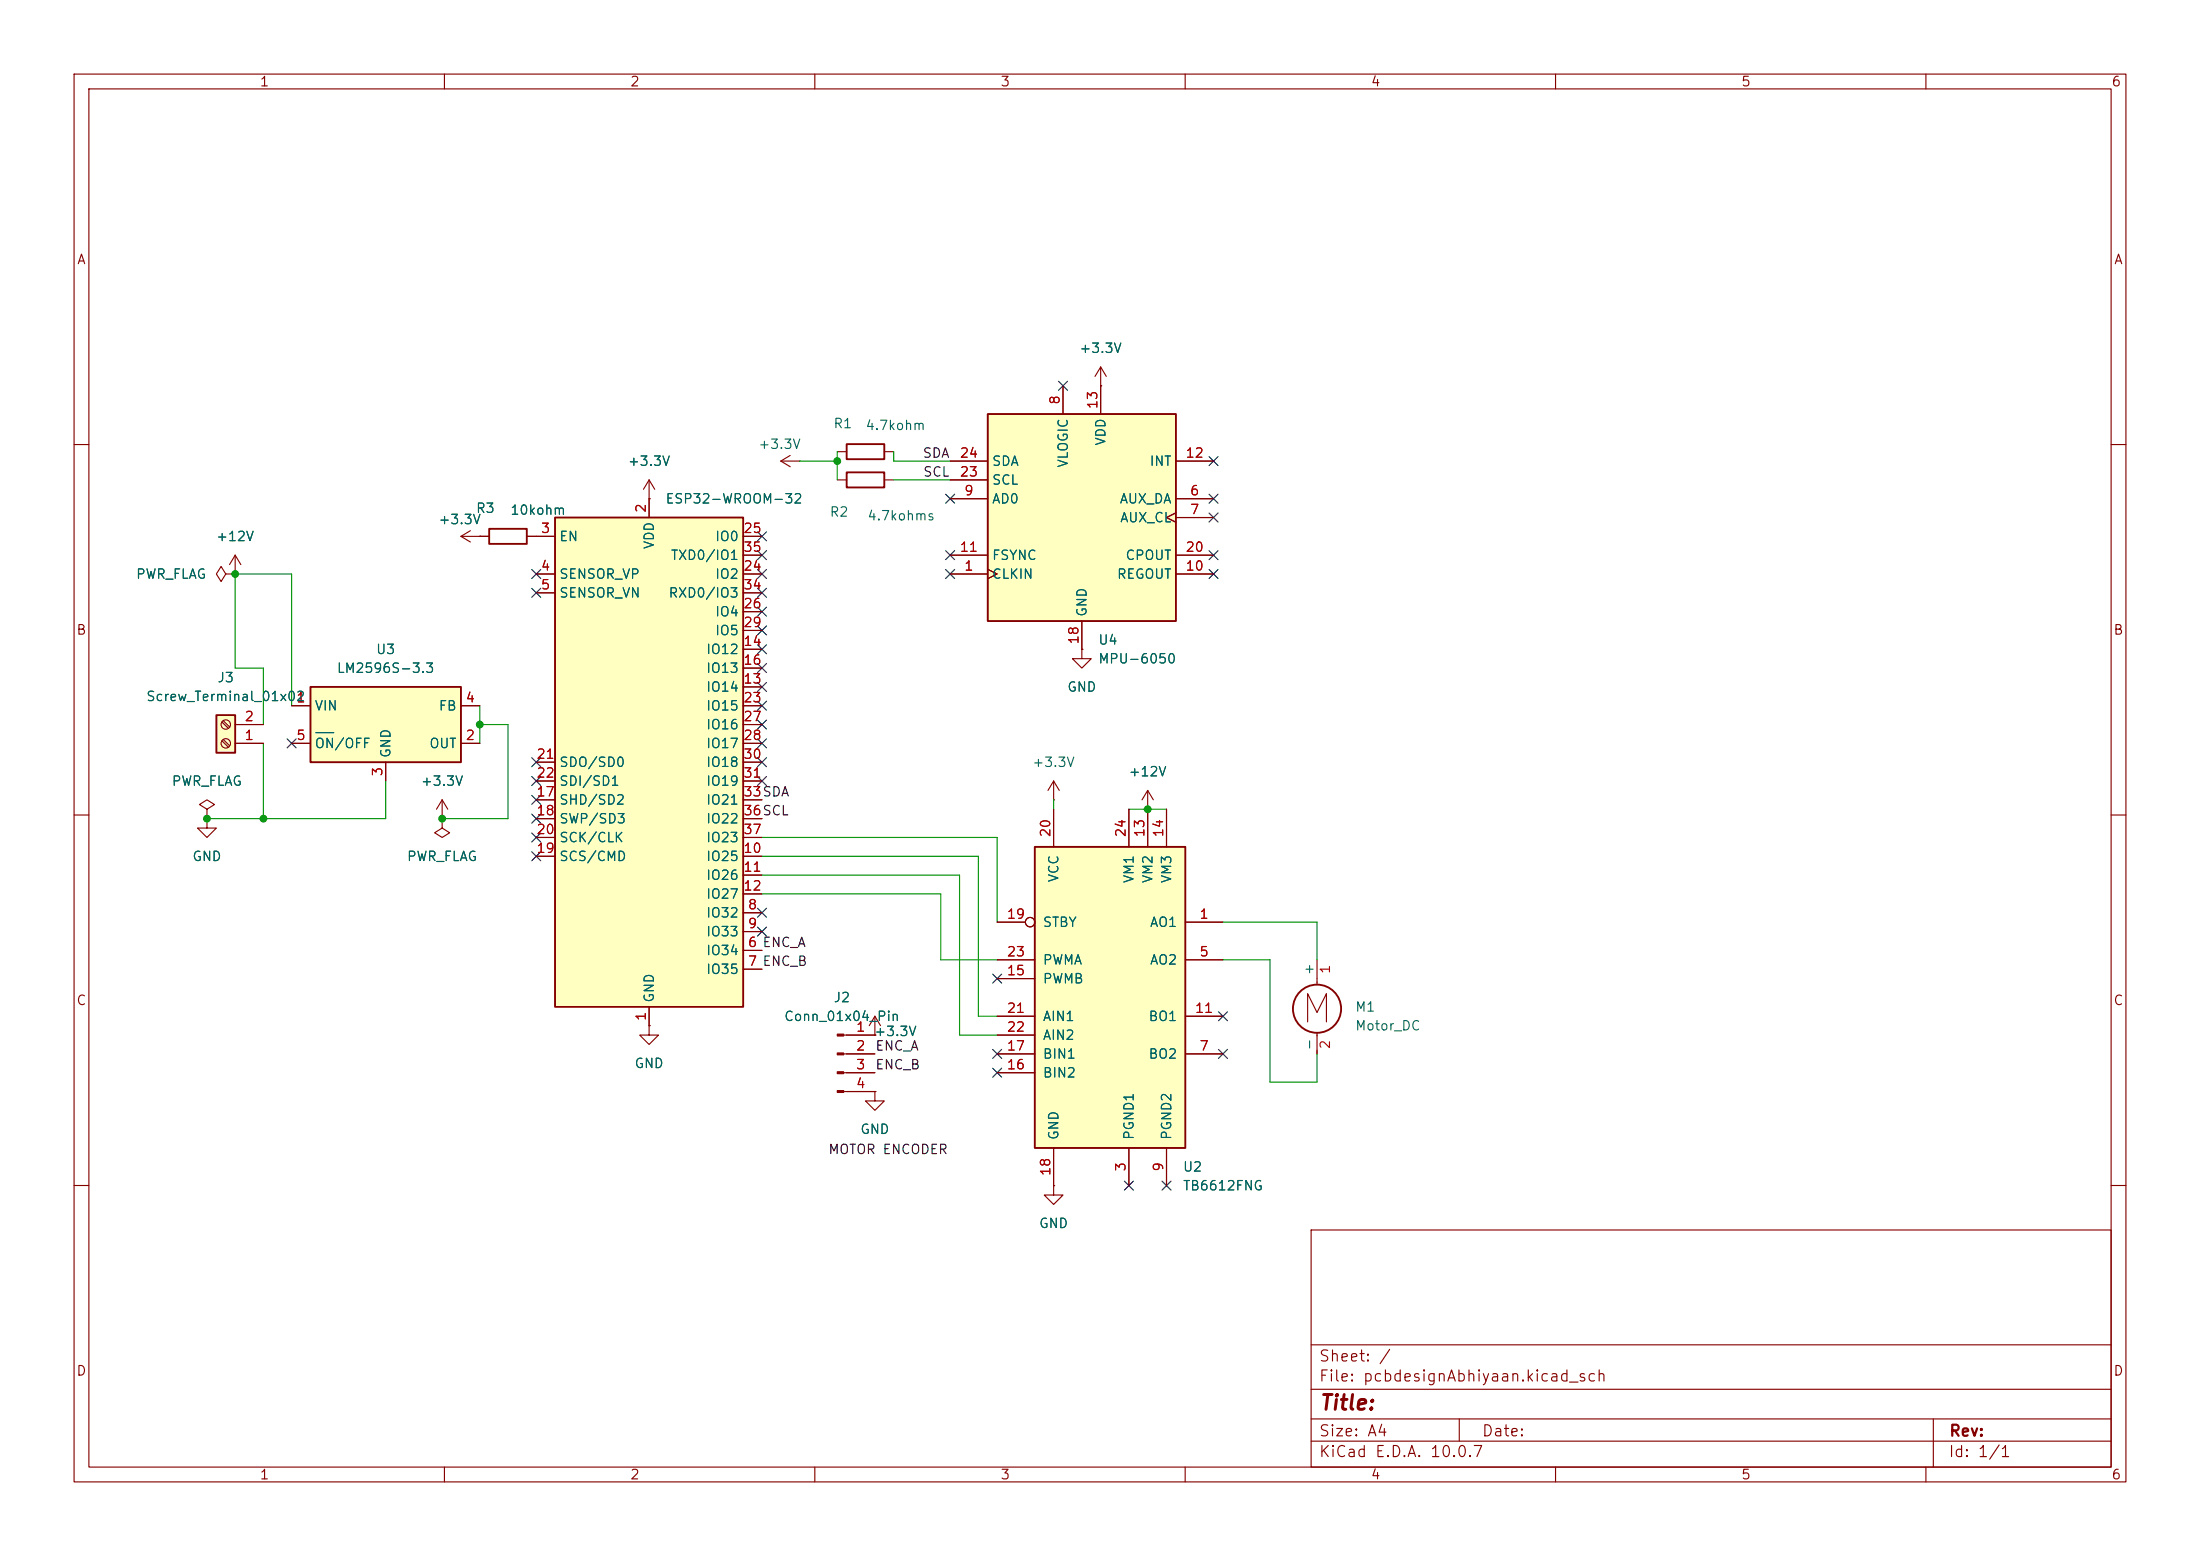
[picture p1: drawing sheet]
<svg xmlns="http://www.w3.org/2000/svg" width="297mm" height="210mm" viewBox="0 0 297 210" stroke-linecap="round" stroke-linejoin="round" font-family="sans-serif">
<g fill="none" stroke="#840000" stroke-width=".15">
<path d="M10 10h277v190h-277zM12 12h273v186h-273zM60 10v2M110 10v2M160 10v2M210 10v2M260 10v2M10 60h2M285 60h2M10 110h2M27.9 109.2l1.1-.6-1.1-.6-1 .6 1 .6v1.3M27.9 110.5h.1"/>
<path d="M285 110h2M10 160h2M177 166h108v32h-108zM285 160h2M60 198v2M110 198v2M160 198v2M177 194.5h108M177 191.5h108M177 187.5h108M177 181.5h108M197 191.5v3"/>
<path d="M210 198v2M260 198v2M261 191.5v6.5"/>
</g>
<path d="M133.3 55.9h25.4v27.9h-25.4z" fill="#ffffc2"/>
<path d="M133.3 55.9h25.4v27.9h-25.4z" fill="none" stroke="#840000" stroke-width=".25"/>
<g fill="none" stroke="#840000" stroke-width=".15">
<path d="M143.5 52.1v3.8M148.6 52.1v3.8M105.4 62.2h2.5M105.4 62.2l1.3 .8M106.7 61.5l-1.3 .7M107.9 62.2h.1M128.3 77.5h5M128.3 67.3h5M128.3 74.9h5M128.3 62.2h5M128.3 64.8h5M133.3 76.8l1.3 .7-1.3 .6"/>
<path d="M158.7 69.2l-1.2 .7 1.2 .6M158.7 77.5h5.1M158.7 67.3h5.1M158.7 69.9h5.1M158.7 74.9h5.1M158.7 62.2h5.1M146 83.8v3.8"/>
</g>
<path d="M29.2 96.5h2.5v5.1h-2.5z" fill="#ffffc2"/>
<g fill="none" stroke="#840000" stroke-width=".25">
<path d="M29.2 96.5h2.5v5.1h-2.5z"/>
<circle cx="177.8" cy="136.1" r="3.3"/>
</g>
<g fill="none" stroke="#840000" stroke-width=".15">
<path d="M30.5 77.5l-.7-1-.6 1 .6 1 .7-1h1.2M31.7 77.5h.1M31.7 74.9l-.7 1.3M31.7 74.9l.8 1.3M31.7 74.9v2.6M62.2 72.4l1.3 .8M62.2 72.4h2.6M63.5 71.6l-1.3 .8M64.8 72.4h.1M30 100l.8 .8M30 97.5l.8 .8M30.1 99.8l.9 .9"/>
<path d="M30.1 97.3l.9 .8M31.7 97.8h3.9M27.9 110.5v1.3h1.3l-1.3 1.2-1.2-1.2h1.2M27.9 110.5h.1M31.7 100.3h3.9M59.7 110.5v1.3l1 .6-1 .6-1-.6 1-.6M59.7 110.5h.1M59.7 108l-.8 1.2M59.7 108l.8 1.2M59.7 108v2.5M176.5 137.9v-3.8l1.3 2.6 1.3-2.6v3.8M177.8 129.5v3.4"/>
<path d="M177.8 139.4v2.8"/>
<circle cx="30.5" cy="97.8" r=".63"/>
<circle cx="30.5" cy="100.3" r=".63"/>
</g>
<path d="M41.9 92.7h20.3v10.2h-20.3z" fill="#ffffc2"/>
<path d="M114.3 59.9h5.1v2.1h-5.1zM66 71.4h5.1v2h-5.1zM114.3 63.8h5.1v2h-5.1zM41.9 92.7h20.3v10.2h-20.3z" fill="none" stroke="#840000" stroke-width=".25"/>
<g fill="none" stroke="#840000" stroke-width=".15">
<path d="M148.6 52.1h.1M148.6 49.5l-.8 1.3M148.6 49.5l.8 1.3M148.6 49.5v2.6M64.8 72.4h1.2M71.1 72.4h1.3M113 64.8h1.3M113 61h1.3M119.4 64.8h1.2M119.4 61h1.2M39.4 95.3h2.5M62.2 95.3h2.6"/>
<path d="M39.4 100.3h2.5M52.1 102.9v2.5M62.2 100.3h2.6M154.9 109.2h.1M154.9 106.7l-.7 1.3M154.9 106.7l.8 1.3M154.9 106.7v2.5M142.2 160v1.3h1.3l-1.3 1.3-1.2-1.3h1.2M142.2 160h.1"/>
</g>
<path d="M42.6 98.9h2.5" fill="none" stroke="#006464" stroke-width=".15"/>
<path d="M139.7 114.3h20.3v40.6h-20.3z" fill="#ffffc2"/>
<path d="M139.7 114.3h20.3v40.6h-20.3z" fill="none" stroke="#840000" stroke-width=".25"/>
<g fill="none" stroke="#840000" stroke-width=".15">
<path d="M87.6 67.3h.1M87.6 64.8l-.7 1.2M87.6 64.8l.8 1.2M87.6 64.8v2.5M146 87.6v1.3h1.3l-1.3 1.3-1.2-1.3h1.2M146 87.6h.1M142.2 108h.1M142.2 105.4v2.6M142.2 109.2v5.1M142.2 105.4l-.7 1.3M142.2 105.4l.8 1.3M152.4 109.2v5.1"/>
<path d="M154.9 109.2v5.1M157.5 109.2v5.1M87.6 138.4v1.3h1.3l-1.3 1.3-1.2-1.3h1.2M87.6 138.4h.1M118.1 139.7h.1M118.1 137.2l-.8 1.2M118.1 137.2l.8 1.2M118.1 137.2v2.5M134.6 124.5h3.8M134.6 129.5h5.1M134.6 137.2h5.1M134.6 132.1h5.1"/>
<path d="M134.6 139.7h5.1M160 124.5h5.1M160 129.5h5.1M160 137.2h5.1M118.1 147.3v1.3h1.3l-1.3 1.3-1.3-1.3h1.3M118.1 147.3h.1M134.6 142.2h5.1M134.6 144.8h5.1M142.2 154.9v5.1M152.4 154.9v5.1M157.5 154.9v5.1M160 142.2h5.1"/>
<circle cx="139.1" cy="124.5" r=".63"/>
</g>
<path d="M74.9 69.9h25.4v66h-25.4z" fill="#ffffc2"/>
<path d="M74.9 69.9h25.4v66h-25.4z" fill="none" stroke="#840000" stroke-width=".25"/>
<g fill="none" stroke="#840000" stroke-width=".15">
<path d="M143.5 52.1v3.8M148.6 52.1h.1M148.6 52.1v3.8M31.7 77.5h.1M64.8 72.4h.1M64.8 72.4h1.2M71.1 72.4h3.8M72.4 77.5h2.5M87.6 67.3h.1M87.6 67.3v2.6M100.3 72.4h2.6M100.3 77.5h2.6"/>
<path d="M100.3 74.9h2.6M128.3 77.5h5M128.3 74.9h5M128.3 67.3h5M128.3 62.2h5M128.3 64.8h5M133.3 76.8l1.3 .7-1.3 .6M158.7 69.2l-1.2 .7 1.2 .6M158.7 77.5h5.1M158.7 74.9h5.1M158.7 67.3h5.1M158.7 69.9h5.1"/>
<path d="M158.7 62.2h5.1M31.7 97.8h3.9M39.4 95.3h2.5M62.2 95.3h2.6M72.4 80h2.5M100.3 80h2.6M100.3 92.7h2.6M100.3 87.6h2.6M100.3 90.2h2.6M100.3 95.3h2.6M100.3 82.6h2.6M100.3 97.8h2.6"/>
<path d="M100.3 85.1h2.6M146 87.6h.1M146 83.8v3.8M27.9 110.5h.1M31.7 100.3h3.9M39.4 100.3h2.5M52.1 102.9v2.5M59.7 110.5h.1M62.2 100.3h2.6M72.4 115.6h2.5M72.4 108h2.5M72.4 110.5h2.5"/>
<path d="M72.4 113h2.5M72.4 102.9h2.5M72.4 105.4h2.5M100.3 115.6h2.6M100.3 118.1h2.6M100.3 108h2.6M100.3 110.5h2.6M100.3 113h2.6M100.3 102.9h2.6M100.3 105.4h2.6M100.3 100.3h2.6M142.2 109.2v5.1"/>
<path d="M152.4 109.2v5.1M154.9 109.2h.1M154.9 109.2v5.1M157.5 109.2v5.1M87.6 138.4h.1M87.6 135.9v2.5M100.3 128.3h2.6M100.3 130.8h2.6M100.3 123.2h2.6M100.3 125.7h2.6M100.3 120.7h2.6M113.9 139.7h4.2"/>
<path d="M118.1 139.7h.1M134.6 139.7h5.1M134.6 124.5h3.8M134.6 129.5h5.1M134.6 137.2h5.1M134.6 132.1h5.1M160 124.5h5.1M160 129.5h5.1M160 137.2h5.1M113.9 142.2h4.2M113.9 144.8h4.2M113.9 147.3h4.2"/>
<path d="M118.1 147.3h.1M134.6 142.2h5.1M134.6 144.8h5.1M142.2 154.9v5.1M152.4 154.9v5.1M157.5 154.9v5.1M160 142.2h5.1M142.2 160h.1"/>
<circle cx="139.1" cy="124.5" r=".63"/>
</g>
<g fill="#840000" stroke="#840000" stroke-width=".15">
<path d="M113 139.6h.9v.2h-.9z"/>
<path d="M113 142.1h.9v.3h-.9z"/>
<path d="M113 144.7h.9v.2h-.9z"/>
<path d="M113 147.2h.9v.2h-.9z"/>
</g>
<g fill="none" stroke="#009600" stroke-width=".15">
<path d="M107.9 62.2h5.1M113 61v3.8M120.6 61v1.2h7.7M120.6 64.8h7.7M39.4 95.3v-17.8h-7.7v12.7h3.9v7.6M64.8 97.8h3.8v12.7h-8.9M64.8 95.3v5M35.6 100.3v10.2M52.1 105.4v5.1h-24.2M102.9 118.1h26.6v21.6h5.1M102.9 115.6h29.2v21.6h2.5M102.9 113h31.7v11.5"/>
<path d="M142.2 108v1.2M152.4 109.2h5.1M102.9 120.7h24.1v8.8h7.6M165.1 129.5h6.3v16.6h6.4v-3.9M165.1 124.5h12.7v5"/>
</g>
<g fill="none" stroke="#000084" stroke-width=".15">
<path d="M142.9 51.5l1.2 1.2M144.1 51.5l-1.2 1.2M71.8 76.9l1.2 1.2M71.8 79.4l1.2 1.2M73 76.9l-1.2 1.2M73 79.4l-1.2 1.2M102.3 79.4l1.2 1.2M102.3 74.3l1.2 1.2M102.3 76.9l1.2 1.2M102.3 71.8l1.2 1.2M103.5 71.8l-1.2 1.2M103.5 76.9l-1.2 1.2"/>
<path d="M103.5 74.3l-1.2 1.2M103.5 79.4l-1.2 1.2M127.7 76.9l1.2 1.2M127.7 66.7l1.2 1.2M127.7 74.3l1.2 1.2M128.9 66.7l-1.2 1.2M128.9 76.9l-1.2 1.2M128.9 74.3l-1.2 1.2M163.2 61.6l1.2 1.2M163.2 66.7l1.2 1.2M163.2 76.9l1.2 1.2M163.2 69.2l1.2 1.3"/>
<path d="M163.2 74.3l1.2 1.2M164.4 61.6l-1.2 1.2M164.4 66.7l-1.2 1.2M164.4 76.9l-1.2 1.2M164.4 69.2l-1.2 1.3M164.4 74.3l-1.2 1.2M38.8 99.7l1.2 1.2M40 99.7l-1.2 1.2M102.3 92.1l1.2 1.2M102.3 89.6l1.2 1.2M102.3 97.2l1.2 1.2M102.3 99.7l1.2 1.2"/>
<path d="M102.3 87l1.2 1.2M102.3 81.9l1.2 1.3M102.3 84.5l1.2 1.2M102.3 94.6l1.2 1.3M103.5 92.1l-1.2 1.2M103.5 99.7l-1.2 1.2M103.5 89.6l-1.2 1.2M103.5 97.2l-1.2 1.2M103.5 84.5l-1.2 1.2M103.5 81.9l-1.2 1.3M103.5 87l-1.2 1.2M103.5 94.6l-1.2 1.3"/>
<path d="M71.8 102.3l1.2 1.2M71.8 109.9l1.2 1.2M71.8 115l1.2 1.2M71.8 107.3l1.2 1.3M71.8 104.8l1.2 1.2M71.8 112.4l1.2 1.2M73 102.3l-1.2 1.2M73 109.9l-1.2 1.2M73 115l-1.2 1.2M73 107.3l-1.2 1.3M73 104.8l-1.2 1.2M73 112.4l-1.2 1.2"/>
<path d="M102.3 102.3l1.2 1.2M102.3 104.8l1.2 1.2M103.5 102.3l-1.2 1.2M103.5 104.8l-1.2 1.2M102.3 125.1l1.2 1.2M102.3 122.6l1.2 1.2M103.5 125.1l-1.2 1.2M103.5 122.6l-1.2 1.2M134 131.5l1.2 1.2M135.2 131.5l-1.2 1.2M164.5 136.6l1.2 1.2M165.7 136.6l-1.2 1.2"/>
<path d="M134 144.2l1.2 1.2M134 141.6l1.2 1.2M135.2 144.2l-1.2 1.2M135.2 141.6l-1.2 1.2M151.8 159.4l1.2 1.2M153 159.4l-1.2 1.2M156.9 159.4l1.2 1.2M158.1 159.4l-1.2 1.2M164.5 141.6l1.2 1.2M165.7 141.6l-1.2 1.2"/>
</g>
<path d="M42.6 98.9h2.5" fill="none" stroke="#006464" stroke-width=".15"/>
<g fill="#009600" stroke="#009600" stroke-width=".14">
<circle cx="64.8" cy="97.8" r=".46"/>
<circle cx="59.7" cy="110.5" r=".46"/>
<circle cx="35.6" cy="110.5" r=".46"/>
<circle cx="27.9" cy="110.5" r=".46"/>
<circle cx="31.7" cy="77.5" r=".46"/>
<circle cx="113" cy="62.2" r=".46"/>
<circle cx="154.9" cy="109.2" r=".46"/>
</g>
<text font-size="2" fill="#840000" x="178" y="190.8">Title:</text>
<g font-size="1.5" fill="#840000">
<text x="178" y="184.1">Sheet: /</text>
<text x="178" y="186.8">File: pcbdesignAbhiyaan.kicad_sch</text>
<text x="178" y="197">KiCad E.D.A. 10.0.7</text>
<text x="178" y="194.2">Size: A4</text>
<text x="200" y="194.2">Date:</text>
<text x="263" y="197">Id: 1/1</text>
<text x="263" y="194.2">Rev:</text>
</g>
<g font-size="1.3" fill="#840000">
<text x="35" y="12">1</text>
<text x="85" y="12">2</text>
<text x="135" y="12">3</text>
<text x="185" y="12">4</text>
<text x="235" y="12">5</text>
<text x="285" y="12">6</text>
<text x="10.3" y="36">A</text>
<text x="285.3" y="36">A</text>
<text x="10.2" y="86">B</text>
<text x="285.2" y="86">B</text>
<text x="10.2" y="136">C</text>
<text x="285.2" y="136">C</text>
<text x="10.2" y="186">D</text>
<text x="285.2" y="186">D</text>
<text x="35" y="200">1</text>
<text x="85" y="200">2</text>
<text x="135" y="200">3</text>
<text x="185" y="200">4</text>
<text x="235" y="200">5</text>
<text x="285" y="200">6</text>
</g>
<g font-size="1.3" fill="#006464">
<text x="145.6" y="48">+3.3V</text>
<text x="112.4" y="58.1">R1</text>
<text x="116.8" y="58.4">4.7kohm</text>
<text x="84.7" y="63.2">+3.3V</text>
<text x="102.3" y="60.9">+3.3V</text>
<text x="133.8" y="65.7">SCL</text>
<text x="133.8" y="63.2">SDA</text>
<text x="144.5" y="63.2" transform="rotate(-90 144.5 63.2)">VLOGIC</text>
<text x="149.6" y="60.2" transform="rotate(-90 149.6 60.2)">VDD</text>
<text x="155.1" y="63.2">INT</text>
<text x="59.1" y="71.1">+3.3V</text>
<text x="64.2" y="69.5">R3</text>
<text x="68.8" y="69.8">10kohm</text>
<text x="89.8" y="68.3">ESP32-WROOM-32</text>
<text x="111.9" y="70.1">R2</text>
<text x="117" y="70.6">4.7kohms</text>
<text x="133.8" y="68.3">AD0</text>
<text x="151.1" y="68.3">AUX_DA</text>
<text x="151.1" y="70.8">AUX_CL</text>
<text x="29.1" y="73.4">+12V</text>
<text x="75.4" y="73.4">EN</text>
<text x="88.6" y="74.2" transform="rotate(-90 88.6 74.2)">VDD</text>
<text x="90.5" y="75.9">TXD0/IO1</text>
<text x="96.5" y="73.4">IO0</text>
<text x="133.8" y="75.9">FSYNC</text>
<text x="151.8" y="75.9">CPOUT</text>
<text x="18.3" y="78.4">PWR_FLAG</text>
<text x="75.4" y="78.4">SENSOR_VP</text>
<text x="75.4" y="81">SENSOR_VN</text>
<text x="90.2" y="81">RXD0/IO3</text>
<text x="96.5" y="78.4">IO2</text>
<text x="96.5" y="83.5">IO4</text>
<text x="133.8" y="78.4">CLKIN</text>
<text x="147" y="83.3" transform="rotate(-90 147 83.3)">GND</text>
<text x="150.7" y="78.4">REGOUT</text>
<text x="50.7" y="88.6">U3</text>
<text x="95.2" y="88.6">IO12</text>
<text x="96.5" y="86.1">IO5</text>
<text x="148.2" y="87.3">U4</text>
<text x="148.2" y="89.9">MPU-6050</text>
<text x="19.6" y="94.9">Screw_Terminal_01x02</text>
<text x="29.3" y="92.4">J3</text>
<text x="45.4" y="91.1">LM2596S-3.3</text>
<text x="95.2" y="93.7">IO14</text>
<text x="95.2" y="91.1">IO13</text>
<text x="144" y="93.7">GND</text>
<text x="42.4" y="96.2">VIN</text>
<text x="42.4" y="101.3">ON/OFF</text>
<text x="57.9" y="101.3">OUT</text>
<text x="59.1" y="96.2">FB</text>
<text x="95.2" y="96.2">IO15</text>
<text x="95.2" y="98.8">IO16</text>
<text x="95.2" y="101.3">IO17</text>
<text x="23.1" y="106.4">PWR_FLAG</text>
<text x="53" y="102.4" transform="rotate(-90 53 102.4)">GND</text>
<text x="56.7" y="106.4">+3.3V</text>
<text x="75.4" y="103.8">SDO/SD0</text>
<text x="75.4" y="106.4">SDI/SD1</text>
<text x="95.2" y="103.8">IO18</text>
<text x="95.2" y="106.4">IO19</text>
<text x="139.3" y="103.8">+3.3V</text>
<text x="152.3" y="105.1">+12V</text>
<text x="75.4" y="108.9">SHD/SD2</text>
<text x="75.4" y="111.5">SWP/SD3</text>
<text x="75.4" y="114">SCK/CLK</text>
<text x="95.2" y="108.9">IO21</text>
<text x="95.2" y="111.5">IO22</text>
<text x="95.2" y="114">IO23</text>
<text x="25.9" y="116.5">GND</text>
<text x="54.8" y="116.5">PWR_FLAG</text>
<text x="75.4" y="116.5">SCS/CMD</text>
<text x="95.2" y="116.5">IO25</text>
<text x="95.2" y="119.1">IO26</text>
<text x="143.2" y="119.2" transform="rotate(-90 143.2 119.2)">VCC</text>
<text x="153.4" y="119.3" transform="rotate(-90 153.4 119.3)">VM1</text>
<text x="155.9" y="119.3" transform="rotate(-90 155.9 119.3)">VM2</text>
<text x="158.4" y="119.3" transform="rotate(-90 158.4 119.3)">VM3</text>
<text x="95.2" y="124.2">IO32</text>
<text x="95.2" y="121.6">IO27</text>
<text x="140.7" y="125.4">STBY</text>
<text x="155.1" y="125.4">AO1</text>
<text x="95.2" y="129.2">IO34</text>
<text x="95.2" y="131.8">IO35</text>
<text x="95.2" y="126.7">IO33</text>
<text x="140.7" y="130.5">PWMA</text>
<text x="155.1" y="130.5">AO2</text>
<text x="177.7" y="131.7" transform="rotate(-90 177.7 131.7)">+</text>
<text x="88.6" y="135.4" transform="rotate(-90 88.6 135.4)">GND</text>
<text x="112.4" y="135.6">J2</text>
<text x="140.7" y="133">PWMB</text>
<text x="182.9" y="136.9">M1</text>
<text x="105.8" y="138.1">Conn_01x04_Pin</text>
<text x="117.9" y="140.2">+3.3V</text>
<text x="140.7" y="143.2">BIN1</text>
<text x="140.7" y="138.1">AIN1</text>
<text x="140.7" y="140.7">AIN2</text>
<text x="155" y="143.2">BO2</text>
<text x="155" y="138.1">BO1</text>
<text x="177.7" y="141.9" transform="rotate(-90 177.7 141.9)">-</text>
<text x="182.9" y="139.4">Motor_DC</text>
<text x="85.6" y="144.5">GND</text>
<text x="140.7" y="145.7">BIN2</text>
<text x="116" y="153.4">GND</text>
<text x="143.2" y="154" transform="rotate(-90 143.2 154)">GND</text>
<text x="153.4" y="154" transform="rotate(-90 153.4 154)">PGND1</text>
<text x="158.4" y="154" transform="rotate(-90 158.4 154)">PGND2</text>
<text x="159.6" y="158.4">U2</text>
<text x="159.6" y="161">TB6612FNG</text>
<text x="140.2" y="166.1">GND</text>
</g>
<g font-size="1.3" fill="#a90000">
<text x="143.4" y="54.7" transform="rotate(-90 143.4 54.7)">8</text>
<text x="148.5" y="55.3" transform="rotate(-90 148.5 55.3)">13</text>
<text x="129.5" y="64.6">23</text>
<text x="129.5" y="62.1">24</text>
<text x="160" y="62.1">12</text>
<text x="87.5" y="69.3" transform="rotate(-90 87.5 69.3)">2</text>
<text x="130.1" y="67.2">9</text>
<text x="160.6" y="67.2">6</text>
<text x="160.6" y="69.7">7</text>
<text x="72.9" y="72.3">3</text>
<text x="72.9" y="77.3">4</text>
<text x="100.3" y="77.3">24</text>
<text x="100.3" y="72.3">25</text>
<text x="100.3" y="74.8">35</text>
<text x="129.5" y="74.8">11</text>
<text x="130.1" y="77.3">1</text>
<text x="160" y="77.3">10</text>
<text x="160" y="74.8">20</text>
<text x="72.9" y="79.9">5</text>
<text x="100.3" y="82.4">26</text>
<text x="100.3" y="79.9">34</text>
<text x="100.3" y="87.5">14</text>
<text x="100.3" y="85">29</text>
<text x="145.9" y="87.1" transform="rotate(-90 145.9 87.1)">18</text>
<text x="39.9" y="95.1">1</text>
<text x="62.8" y="95.1">4</text>
<text x="100.3" y="92.6">13</text>
<text x="100.3" y="90">16</text>
<text x="100.3" y="95.1">23</text>
<text x="32.9" y="100.2">1</text>
<text x="32.9" y="97.7">2</text>
<text x="39.9" y="100.2">5</text>
<text x="62.8" y="100.2">2</text>
<text x="100.3" y="97.7">27</text>
<text x="100.3" y="100.2">28</text>
<text x="51.9" y="104.9" transform="rotate(-90 51.9 104.9)">3</text>
<text x="72.3" y="107.8">17</text>
<text x="72.3" y="102.7">21</text>
<text x="72.3" y="105.3">22</text>
<text x="100.3" y="102.7">30</text>
<text x="100.3" y="105.3">31</text>
<text x="100.3" y="107.8">33SDA</text>
<text x="100.3" y="107.8">33</text>
<text x="72.3" y="110.4">18</text>
<text x="72.3" y="112.9">20</text>
<text x="100.3" y="110.4">36SCL</text>
<text x="100.3" y="112.9">37</text>
<text x="100.3" y="110.4">36</text>
<text x="142.1" y="113.1" transform="rotate(-90 142.1 113.1)">20</text>
<text x="152.3" y="113.1" transform="rotate(-90 152.3 113.1)">24</text>
<text x="154.8" y="113.1" transform="rotate(-90 154.8 113.1)">13</text>
<text x="157.3" y="113.1" transform="rotate(-90 157.3 113.1)">14</text>
<text x="72.3" y="115.4">19</text>
<text x="100.3" y="115.4">10</text>
<text x="100.3" y="118">11</text>
<text x="100.3" y="120.5">12</text>
<text x="100.9" y="123.1">8</text>
<text x="100.9" y="125.6">9</text>
<text x="135.8" y="124.3">19</text>
<text x="161.8" y="124.3">1</text>
<text x="100.9" y="128.1">6 ENC_A</text>
<text x="100.9" y="130.7">7 ENC_B</text>
<text x="100.9" y="128.1">6</text>
<text x="100.9" y="130.7">7</text>
<text x="135.8" y="131.9">15</text>
<text x="135.8" y="129.4">23</text>
<text x="161.8" y="129.4">5</text>
<text x="179.9" y="131.5" transform="rotate(-90 179.9 131.5)">1</text>
<text x="87.5" y="137.9" transform="rotate(-90 87.5 137.9)">1</text>
<text x="135.8" y="137">21</text>
<text x="161.2" y="137">11</text>
<text x="115.5" y="139.6">1</text>
<text x="115.5" y="142.1">2</text>
<text x="135.8" y="142.1">17</text>
<text x="135.8" y="139.6">22</text>
<text x="161.8" y="142.1">7</text>
<text x="179.9" y="141.7" transform="rotate(-90 179.9 141.7)">2</text>
<text x="115.5" y="144.6">3</text>
<text x="115.5" y="147.2">4</text>
<text x="135.8" y="144.6">16</text>
<text x="142.1" y="158.8" transform="rotate(-90 142.1 158.8)">18</text>
<text x="152.3" y="158.2" transform="rotate(-90 152.3 158.2)">3</text>
<text x="157.3" y="158.2" transform="rotate(-90 157.3 158.2)">9</text>
</g>
<g font-size="1.3" fill="#0f0f0f">
<text x="124.5" y="62.1">SDA</text>
<text x="124.5" y="64.6">SCL</text>
<text x="118.1" y="142.1">ENC_A</text>
<text x="118.1" y="144.7">ENC_B</text>
<text x="111.7" y="156.1">MOTOR ENCODER</text>
</g>
</svg>
